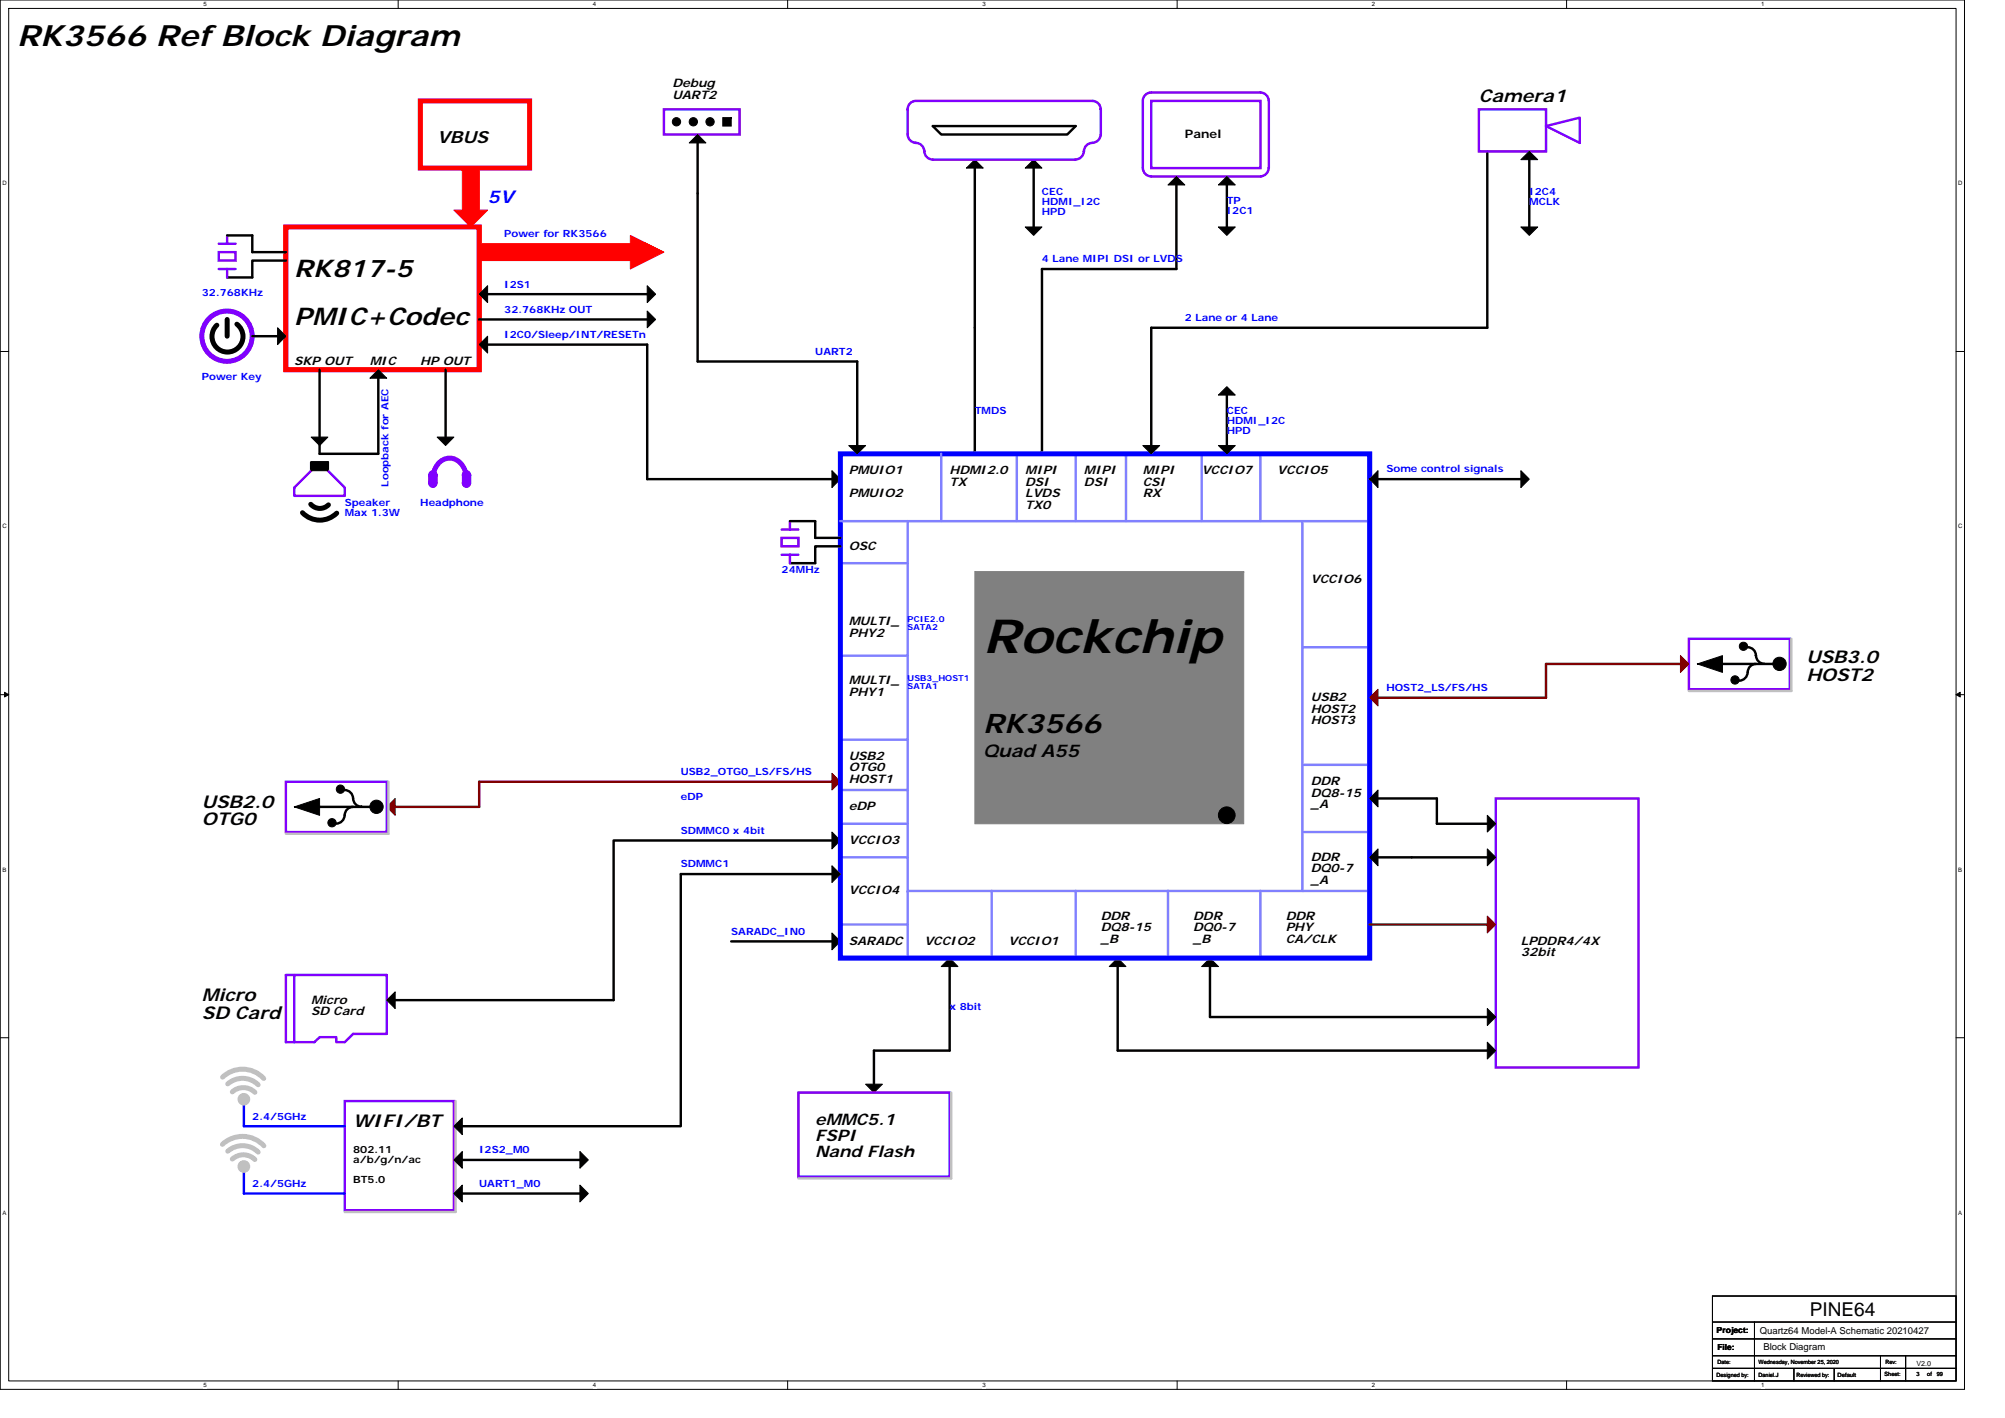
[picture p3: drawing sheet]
<svg xmlns="http://www.w3.org/2000/svg" width="297mm" height="210mm" viewBox="0 0 297 210" stroke-linecap="round" stroke-linejoin="round" font-family="sans-serif">
<path d="M0 0h291v205.7h-291zM1.3 1.2h288.5v203.3h-288.5z" fill="none" stroke="#000" stroke-width=".15"/>
<g fill="#fff">
<path d="M30.1 .1h.5v1h-.5z"/>
<path d="M30.1 204.6h.5v1h-.5z"/>
</g>
<path d="M59 0v1.2M59 204.5v1.2" fill="none" stroke="#000" stroke-width=".15"/>
<g fill="#fff">
<path d="M87.8 .1h.5v1h-.5z"/>
<path d="M87.8 204.6h.5v1h-.5z"/>
</g>
<path d="M116.7 0v1.2M116.7 204.5v1.2" fill="none" stroke="#000" stroke-width=".15"/>
<g fill="#fff">
<path d="M145.5 .1h.5v1h-.5z"/>
<path d="M145.5 204.6h.5v1h-.5z"/>
</g>
<path d="M174.4 0v1.2M174.4 204.5v1.2" fill="none" stroke="#000" stroke-width=".15"/>
<g fill="#fff">
<path d="M203.2 .1h.5v1h-.5z"/>
<path d="M203.2 204.6h.5v1h-.5z"/>
</g>
<path d="M232.1 0v1.2M232.1 204.5v1.2" fill="none" stroke="#000" stroke-width=".15"/>
<g fill="#fff">
<path d="M260.9 .1h.5v1h-.5z"/>
<path d="M260.9 204.6h.5v1h-.5z"/>
<path d="M.4 26.6h.6v1h-.6z"/>
<path d="M290.1 26.6h.6v1h-.6z"/>
<path d="M.4 77.4h.6v1h-.6z"/>
<path d="M290.1 77.4h.6v1h-.6z"/>
</g>
<path d="M0 52h1.3M289.8 52h1.2" fill="none" stroke="#000" stroke-width=".15"/>
<g fill="#fff">
<path d="M.4 128.3h.5v1h-.5z"/>
<path d="M290.1 128.3h.6v1h-.6z"/>
</g>
<path d="M0 102.9h1.3M289.8 102.9h1.2" fill="none" stroke="#000" stroke-width=".15"/>
<g fill="#000" stroke="#000" stroke-width=".15">
<path d="M.7 102.5l.6 .4-.6 .3z" fill-rule="evenodd"/>
<path d="M289.8 102.9l.6-.4v.7z" fill-rule="evenodd"/>
</g>
<g fill="#fff">
<path d="M.4 179.1h.5v1h-.5z"/>
<path d="M290.1 179.1h.6v1h-.6z"/>
</g>
<path d="M0 153.7h1.3M289.8 153.7h1.2M253.7 191.9h36.1v12.6h-36.1zM253.7 195.8h36.1M253.7 198.3h36.1M259.9 195.8v8.7M253.7 200.8h36.1M253.7 202.6h36.1M265.8 202.6v1.9M271.7 202.6v1.9M278.6 200.8v3.7M282.3 200.8v3.7" fill="none" stroke="#000" stroke-width=".15"/>
<g fill="none" stroke="#8000ff" stroke-width=".36">
<path d="M98.4 16.2h11.2v3.7h-11.2zM134.5 19.9a1.24 1.24 0 0 0 1.2 1.2v.1a1.23 1.23 0 0 1 1.2 1.2 1.27 1.27 0 0 0 1.3 1.2h21.2M135.7 14.9a1.21 1.21 0 0 0-1.2 1.3v3.7M135.7 14.9h26.1M161.8 14.9a1.23 1.23 0 0 1 1.3 1.3v3.7M163.1 19.9a1.46 1.46 0 0 1-1.7 1.3 1.23 1.23 0 0 0-.8 1.2M170.5 13.7a1.23 1.23 0 0 0-1.2 1.2v10a1.25 1.25 0 0 0 1.2 1.2M170.6 14.9h16.1v10h-16.1zM170.6 13.7h16.1M186.7 13.7a1.25 1.25 0 0 1 1.3 1.2v10a1.31 1.31 0 0 1-1.3 1.2M219.1 16.2h9.9v6.2h-9.9zM229 18.7l5-1.3v3.8z"/>
<path d="M32.4 37.3h2.5v1.3h-2.5zM32.4 36.1h2.5M32.4 39.8h2.5M33.7 34.9v1.2M33.7 39.8v1.3M160.6 22.4a1.26 1.26 0 0 1-1.3 1.2M170.6 26.1h16.1M46.1 69.7l-2.5 2.5v1.2h7.5v-1.2l-2.5-2.5M115.8 78.4h2.5M115.8 79.7h2.5v1.2h-2.5zM117 77.2v1.2M115.8 82.1h2.5"/>
<path d="M117 82.1v1.3M250.2 94.6h15v7.5h-15zM42.4 115.8h14.9v7.4h-14.9zM221.6 118.2h21.1v39.9h-21.1zM42.4 144.4h14.9v8.7h-5l-1.2 1.2h-1.3v-.7h-2.5l-.7 .7h-4.2zM43.6 144.4v9.9M51.1 163h16.1v16.2h-16.1zM118.3 161.8h22.4v12.4h-22.4z"/>
</g>
<g fill="none" stroke="#000" stroke-width=".36">
<path d="M138.2 18.7h21.2l-1.3 1.2h-18.7zM33.7 34.9h3.7v2.4h5M42.4 38.6h-5v2.5h-3.7M103.4 21.2v32.3h23.6v12.5M144.4 24.9v42.3M153.1 24.9v8.7M174.3 27.4v12.4h-19.9v27.4M181.8 27.4v6.2M220.3 22.4v26.1h-49.7v17.5M226.6 23.6v10M37.4 49.8h3.7M47.3 54.8v12.4h8.7v-11.2"/>
<path d="M66 54.8v9.9M71 47.3h24.9M72.2 43.6h23.7M72.2 51h23.7v20h27.4M181.8 58.5v7.5M46.1 69.7v-1.2h2.5v1.2M117 77.2h3.8v2.5h3.7M202.9 71h22.4M124.5 80.9h-3.7v2.5h-3.8M252.7 98.3h10M258.9 99.5a1.26 1.26 0 0 1-1.2 1.3M258.9 95.8a1.23 1.23 0 0 1 1.2 1.3h.1a1.23 1.23 0 0 0 1.2 1.2"/>
<path d="M260.1 98.3a1.21 1.21 0 0 0-1.2 1.2M44.8 119.5h10M51.1 117a1.25 1.25 0 0 1 1.2 1.2M52.3 119.5a1.23 1.23 0 0 0-1.2 1.2M52.3 118.2a1.23 1.23 0 0 0 1.3 1.3h-.1M204.1 118.2h8.8v3.8h7.4M51.1 120.7a1.26 1.26 0 0 1-1.3 1.3M108.3 139.4h15M123.3 124.5h-32.4v23.6h-32.4M123.3 129.4h-22.4v37.4h-32.4M204.1 127h16.2M140.7 143.1v12.5h-11.2v4.9"/>
<path d="M165.6 143.1v12.5h54.7M179.3 143.1v7.5h41M68.5 176.7h17.4M68.5 171.8h17.4"/>
</g>
<g fill="#000" stroke="#000" stroke-width=".15">
<path d="M103.4 19.9l1.2 1.3h-2.5z" fill-rule="evenodd"/>
<path d="M107.1 17.4v1.3h1.2v-1.3z" fill-rule="evenodd"/>
<path d="M144.4 23.6l1.3 1.3h-2.5z" fill-rule="evenodd"/>
<path d="M153.1 23.6l1.3 1.3h-2.5z" fill-rule="evenodd"/>
<path d="M151.9 33.6h2.5l-1.3 1.3z" fill-rule="evenodd"/>
<path d="M174.3 26.1l1.2 1.3h-2.5z" fill-rule="evenodd"/>
<path d="M181.8 26.1l1.2 1.3h-2.5z" fill-rule="evenodd"/>
<path d="M180.5 33.6h2.5l-1.2 1.3z" fill-rule="evenodd"/>
<path d="M225.3 23.6l1.3-1.2 1.2 1.2z" fill-rule="evenodd"/>
<path d="M225.3 33.6h2.5l-1.2 1.3z" fill-rule="evenodd"/>
<path d="M41.1 48.5l1.3 1.3-1.3 1.2z" fill-rule="evenodd"/>
<path d="M56 54.8l1.3 1.2h-2.5z" fill-rule="evenodd"/>
<path d="M71 51l1.2-1.2v2.5z" fill-rule="evenodd"/>
<path d="M71 43.6l1.2-1.3v2.5z" fill-rule="evenodd"/>
<path d="M95.9 42.3l1.2 1.3-1.2 1.2z" fill-rule="evenodd"/>
<path d="M95.9 46.1l1.2 1.2-1.2 1.2z" fill-rule="evenodd"/>
<path d="M181.8 57.3l1.2 1.2h-2.5z" fill-rule="evenodd"/>
<path d="M46.1 64.7h2.5l-1.3 1.3z" fill-rule="evenodd"/>
<path d="M46.1 68.5v1.2h2.5v-1.2z" fill-rule="evenodd"/>
<path d="M64.8 64.7h2.4l-1.2 1.3z" fill-rule="evenodd"/>
<path d="M123.3 69.7l1.2 1.3-1.2 1.2z" fill-rule="evenodd"/>
<path d="M125.7 66h2.5l-1.2 1.2z" fill-rule="evenodd"/>
<path d="M169.3 66h2.5l-1.2 1.2z" fill-rule="evenodd"/>
<path d="M180.5 66h2.5l-1.2 1.2z" fill-rule="evenodd"/>
<path d="M204.1 69.7v2.5l-1.2-1.2z" fill-rule="evenodd"/>
<path d="M225.3 69.7l1.3 1.3-1.3 1.2z" fill-rule="evenodd"/>
<path d="M251.5 98.3l3.7-1.2v2.5l-3.7-1.3h1.2z" fill-rule="evenodd"/>
<path d="M43.6 119.5l3.7-1.3v2.5l-3.7-1.2h1.2z" fill-rule="evenodd"/>
<path d="M204.1 117v2.5l-1.2-1.3z" fill-rule="evenodd"/>
<path d="M123.3 123.2l1.2 1.3-1.2 1.2z" fill-rule="evenodd"/>
<path d="M123.3 128.2l1.2 1.2-1.2 1.3z" fill-rule="evenodd"/>
<path d="M123.3 138.2l1.2 1.2-1.2 1.3z" fill-rule="evenodd"/>
<path d="M204.1 125.7v2.5l-1.2-1.2z" fill-rule="evenodd"/>
<path d="M220.3 120.7l1.3 1.3-1.3 1.2z" fill-rule="evenodd"/>
<path d="M220.3 125.7l1.3 1.3-1.3 1.2z" fill-rule="evenodd"/>
<path d="M57.3 148.1l1.2-1.2v2.5z" fill-rule="evenodd"/>
<path d="M140.7 141.9l1.2 1.2h-2.5z" fill-rule="evenodd"/>
<path d="M165.6 141.9l1.2 1.2h-2.5z" fill-rule="evenodd"/>
<path d="M179.3 141.9l1.2 1.2h-2.5z" fill-rule="evenodd"/>
<path d="M220.3 154.3l1.3 1.3-1.3 1.2z" fill-rule="evenodd"/>
<path d="M220.3 149.4l1.3 1.2-1.3 1.2z" fill-rule="evenodd"/>
<path d="M67.2 166.8l1.3-1.3v2.5z" fill-rule="evenodd"/>
<path d="M67.2 176.7l1.3-1.2v2.5z" fill-rule="evenodd"/>
<path d="M67.2 171.8l1.3-1.3v2.5z" fill-rule="evenodd"/>
<path d="M85.9 175.5l1.3 1.2-1.3 1.3z" fill-rule="evenodd"/>
<path d="M85.9 170.5l1.3 1.3-1.3 1.2z" fill-rule="evenodd"/>
<path d="M128.2 160.5h2.5l-1.2 1.3z" fill-rule="evenodd"/>
<circle cx="100.2" cy="18" r=".62"/>
<circle cx="102.7" cy="18" r=".62"/>
<circle cx="105.2" cy="18" r=".62"/>
<circle cx="258.3" cy="95.7" r=".61"/>
<circle cx="263.6" cy="98.3" r=".99"/>
<circle cx="50.4" cy="116.9" r=".62"/>
<circle cx="55.8" cy="119.5" r=".99"/>
<circle cx="257" cy="100.7" r=".62"/>
<circle cx="49.2" cy="121.8" r=".62"/>
<circle cx="181.7" cy="120.7" r="1.24"/>
</g>
<path d="M62.3 14.9h16.2v10h-16.2zM42.4 33.6h28.6v21.2h-28.6z" fill="none" stroke="#f00" stroke-width=".74"/>
<g fill="#f00" stroke="#f00" stroke-width=".15">
<path d="M71 36.1v2.5h22.4v-2.5z" fill-rule="evenodd"/>
<path d="M93.4 34.9l5 2.4-5 2.5z" fill-rule="evenodd"/>
<path d="M67.2 31.1h5l-2.5 2.5z" fill-rule="evenodd"/>
<path d="M68.5 24.9v6.2h2.5v-6.2z" fill-rule="evenodd"/>
</g>
<g fill="#800000" stroke="#800000" stroke-width=".15">
<path d="M57.3 119.5l1.2-1.3v2.5z" fill-rule="evenodd"/>
<path d="M123.3 114.5l1.2 1.3-1.2 1.2z" fill-rule="evenodd"/>
<path d="M249 97.1l1.2 1.2-1.2 1.3z" fill-rule="evenodd"/>
<path d="M220.3 135.7l1.3 1.2-1.3 1.3z" fill-rule="evenodd"/>
<path d="M204.1 102.1v2.4l-1.2-1.2z" fill-rule="evenodd"/>
</g>
<g fill="none" stroke="#8000ff" stroke-width=".74">
<path d="M64.1 70.9a2.87 2.87 0 0 1 2.5-3.1 2.79 2.79 0 0 1 2.5 3.1"/>
<circle cx="33.6" cy="49.8" r="3.7"/>
</g>
<path d="M33.7 47.3v2.5M35.1 48a2.3 2.3 0 0 1 .3 3.3 2.3 2.3 0 0 1-3.3 .2 2.3 2.3 0 0 1 0-3.3M44.8 75.9a3.6 3.6 0 0 0 5.1 .1M46 74.7a1.8 1.8 0 0 0 2.7 .1" fill="none" stroke="#000" stroke-width=".74"/>
<path d="M249 98.3h-20v5h-24.9M123.3 115.8h-52.3v3.7h-12.5M202.9 136.9h17.4" fill="none" stroke="#800000" stroke-width=".36"/>
<path d="M265.4 94.6v7.7h-15.2M57.5 115.8v7.7h-15.1M67.5 163v16.5h-16.4M140.9 161.8v12.7h-22.6" fill="none" stroke="#c0c0c0" stroke-width=".36"/>
<g fill="#8000ff" stroke="#8000ff" stroke-width=".15">
<path d="M63.5 70.3v1.3h1.3v-1.3z" fill-rule="evenodd"/>
<path d="M68.5 70.3v1.3h1.2v-1.3z" fill-rule="evenodd"/>
<circle cx="64.1" cy="71.6" r=".62"/>
<circle cx="69.1" cy="71.6" r=".62"/>
<circle cx="64.1" cy="70.3" r=".62"/>
<circle cx="69.1" cy="70.3" r=".62"/>
</g>
<g fill="none" stroke="#8080ff" stroke-width=".36">
<path d="M124.5 77.2h10M134.5 77.2h58.5v54.7h-58.5zM139.4 67.2v10M150.6 67.2v10M159.4 67.2v10M166.8 67.2v10M178 67.2v10M186.7 67.2v10M193 77.2h9.9M124.5 83.4h10M124.5 97.1h10M193 95.8h9.9"/>
<path d="M124.5 109.5h10M124.5 117h10M193 113.3h9.9M124.5 122h10M124.5 127h10M124.5 136.9h10M134.5 131.9v10M146.9 131.9v10M159.4 131.9v10M173 131.9v10M186.7 131.9v10M193 123.2h9.9"/>
<path d="M193 131.9h9.9"/>
</g>
<path d="M124.5 67.2h78.4v74.7h-78.4z" fill="none" stroke="#00f" stroke-width=".74"/>
<path d="M144.4 84.6v37.4h39.9v-37.4z" fill-rule="evenodd" fill="#808080" stroke="#808080" stroke-width=".15"/>
<path d="M36.1 163v3.8h15M36.1 173v3.7h15" fill="none" stroke="#00f" stroke-width=".36"/>
<path d="M33 159.5a4.3 4.3 0 0 1 6.1 .2M33 169.5a4.3 4.3 0 0 1 6.1 .2M33.7 160.5a3.3 3.3 0 0 1 4.5 .1M33.7 170.5a3.3 3.3 0 0 1 4.5 .1M34.4 161.7a2.43 2.43 0 0 1 3.4 .1M34.4 171.6a2.43 2.43 0 0 1 3.4 .1" fill="none" stroke="#c0c0c0" stroke-width=".74"/>
<g fill="#c0c0c0" stroke="#c0c0c0" stroke-width=".15">
<circle cx="36.1" cy="162.8" r=".86"/>
<circle cx="36.1" cy="172.7" r=".87"/>
</g>
<text font-size="7" x="145.7" y="96.6">Rockchip</text>
<text font-size="4.3" x="2.5" y="6.8">RK3566 Ref Block Diagram</text>
<text font-size="4" x="145.7" y="108.5">RK3566</text>
<g font-size="3.6">
<text x="43.6" y="41">RK817-5</text>
<text x="43.6" y="48.2">PMIC+Codec</text>
</g>
<text font-size="2.8" x="268.1" y="194.8">PINE64</text>
<g font-size="2.6">
<text x="219.1" y="15">Camera1</text>
<text x="267.6" y="98.2">USB3.0</text>
<text x="267.6" y="100.8">HOST2</text>
<text x="145.7" y="112.1">Quad A55</text>
<text x="29.9" y="119.6">USB2.0</text>
<text x="29.9" y="122.2">OTG0</text>
<text x="29.9" y="148.2">Micro</text>
<text x="29.9" y="150.8">SD Card</text>
<text x="52.3" y="166.9">WIFI/BT</text>
</g>
<text font-size="2.6" fill="#00f" x="72.2" y="30">5V</text>
<text font-size="2.5" x="64.8" y="21.1">VBUS</text>
<g font-size="2.3">
<text x="120.8" y="166.6">eMMC5.1</text>
<text x="120.8" y="169">FSPI</text>
<text x="120.8" y="171.3">Nand Flash</text>
</g>
<g font-size="1.7">
<text x="99.6" y="12.9">Debug</text>
<text x="99.6" y="14.7">UART2</text>
<text x="175.5" y="20.4">Panel</text>
<text x="43.6" y="54">SKP OUT</text>
<text x="54.8" y="54">MIC</text>
<text x="62.3" y="54">HP OUT</text>
<text x="125.7" y="70.2">PMUIO1</text>
<text x="140.7" y="70.2">HDMI2.0</text>
<text x="140.7" y="71.9">TX</text>
<text x="151.9" y="70.2">MIPI</text>
<text x="151.9" y="71.9">DSI</text>
<text x="160.6" y="70.2">MIPI</text>
<text x="160.6" y="71.9">DSI</text>
<text x="169.3" y="70.2">MIPI</text>
<text x="169.3" y="71.9">CSI</text>
<text x="178" y="70.2">VCCIO7</text>
<text x="189.2" y="70.2">VCCIO5</text>
<text x="125.7" y="73.7">PMUIO2</text>
<text x="151.9" y="73.7">LVDS</text>
<text x="151.9" y="75.4">TX0</text>
<text x="169.3" y="73.7">RX</text>
<text x="125.7" y="81.4">OSC</text>
<text x="194.2" y="86.4">VCCIO6</text>
<text x="125.7" y="92.6">MULTI_</text>
<text x="125.7" y="94.3">PHY2</text>
<text x="125.7" y="101.3">MULTI_</text>
<text x="125.7" y="103">PHY1</text>
<text x="194.2" y="103.8">USB2</text>
<text x="194.2" y="105.5">HOST2</text>
<text x="194.2" y="107.3">HOST3</text>
<text x="125.7" y="112.5">USB2</text>
<text x="125.7" y="114.2">OTG0</text>
<text x="125.7" y="116">HOST1</text>
<text x="125.7" y="120">eDP</text>
<text x="194.2" y="116.2">DDR</text>
<text x="194.2" y="118">DQ8-15</text>
<text x="194.2" y="119.7">_A</text>
<text x="125.7" y="124.9">VCCIO3</text>
<text x="194.2" y="127.4">DDR</text>
<text x="194.2" y="129.2">DQ0-7</text>
<text x="194.2" y="130.9">_A</text>
<text x="125.7" y="132.4">VCCIO4</text>
<text x="163.1" y="136.2">DDR</text>
<text x="163.1" y="137.9">DQ8-15</text>
<text x="176.8" y="136.2">DDR</text>
<text x="176.8" y="137.9">DQ0-7</text>
<text x="190.5" y="136.2">DDR</text>
<text x="190.5" y="137.9">PHY</text>
<text x="125.7" y="139.9">SARADC</text>
<text x="136.9" y="139.9">VCCIO2</text>
<text x="149.4" y="139.9">VCCIO1</text>
<text x="163.1" y="139.6">_B</text>
<text x="176.8" y="139.6">_B</text>
<text x="190.5" y="139.6">CA/CLK</text>
<text x="225.3" y="139.9">LPDDR4/4X</text>
<text x="225.3" y="141.6">32bit</text>
<text x="46.1" y="148.6">Micro</text>
<text x="46.1" y="150.3">SD Card</text>
</g>
<g font-size="1.5" fill="#00f">
<text x="154.4" y="28.9">CEC</text>
<text x="226.6" y="28.9">I2C4</text>
<text x="74.7" y="35.1">Power for RK3566</text>
<text x="154.4" y="30.4">HDMI_I2C</text>
<text x="154.4" y="31.9">HPD</text>
<text x="181.8" y="30.1">TP</text>
<text x="181.8" y="31.6">I2C1</text>
<text x="226.6" y="30.4">MCLK</text>
<text x="154.4" y="38.8">4 Lane MIPI DSI or LVDS</text>
<text x="29.9" y="43.8">32.768KHz</text>
<text x="74.7" y="46.3">32.768KHz OUT</text>
<text x="74.7" y="42.6">I2S1</text>
<text x="175.5" y="47.6">2 Lane or 4 Lane</text>
<text x="74.7" y="50">I2C0/Sleep/INT/RESETn</text>
<text x="120.8" y="52.5">UART2</text>
<text x="29.9" y="56.3">Power Key</text>
<text x="144.4" y="61.3">TMDS</text>
<text x="181.8" y="61.3">CEC</text>
<text x="181.8" y="62.7">HDMI_I2C</text>
<text x="181.8" y="64.2">HPD</text>
<text x="205.4" y="70">Some control signals</text>
<text x="51.1" y="74.9">Speaker</text>
<text x="51.1" y="76.4">Max 1.3W</text>
<text x="57.6" y="72.1" transform="rotate(-90 57.6 72.1)">Loopback for AEC</text>
<text x="62.3" y="74.9">Headphone</text>
<text x="115.8" y="84.9">24MHz</text>
<text x="205.4" y="102.3">HOST2_LS/FS/HS</text>
<text x="100.9" y="114.8">USB2_OTG0_LS/FS/HS</text>
<text x="100.9" y="118.5">eDP</text>
<text x="100.9" y="123.5">SDMMC0 x 4bit</text>
<text x="100.9" y="128.5">SDMMC1</text>
<text x="108.3" y="138.4">SARADC_IN0</text>
<text x="140.7" y="149.6">x 8bit</text>
<text x="37.4" y="165.8">2.4/5GHz</text>
<text x="71" y="170.8">I2S2_M0</text>
<text x="37.4" y="175.7">2.4/5GHz</text>
<text x="71" y="175.7">UART1_M0</text>
</g>
<g font-size="1.5">
<text x="52.3" y="170.8">802.11</text>
<text x="52.3" y="172.3">a/b/g/n/ac</text>
<text x="52.3" y="175.2">BT5.0</text>
</g>
<g font-size="1.4">
<text x="260.7" y="197.6">Quartz64 Model-A Schematic 20210427</text>
<text x="261.2" y="199.9">Block Diagram</text>
</g>
<g font-size="1.2" fill="#00f">
<text x="134.5" y="92.1">PCIE2.0</text>
<text x="134.5" y="93.3">SATA2</text>
<text x="134.5" y="100.8">USB3_HOST1</text>
<text x="134.5" y="102">SATA1</text>
</g>
<g font-size="1.2">
<text x="254.3" y="197.4">Project:</text>
<text x="254.4" y="199.9">File:</text>
</g>
<text font-size="1.1" x="283.9" y="202.3">V2.0</text>
<g font-size=".9">
<text x="30.1" y="1">5</text>
<text x="87.8" y="1">4</text>
<text x="145.5" y="1">3</text>
<text x="203.2" y="1">2</text>
<text x="260.9" y="1">1</text>
<text x=".4" y="27.5">D</text>
<text x="290.1" y="27.5">D</text>
<text x=".4" y="78.3">C</text>
<text x="290.1" y="78.3">C</text>
<text x=".4" y="129.1">B</text>
<text x="290.1" y="129.1">B</text>
<text x=".4" y="179.9">A</text>
<text x="290.1" y="179.9">A</text>
<text x="254.3" y="203.9">Designed by:</text>
<text x="254.4" y="202.1">Date:</text>
<text x="260.5" y="202.1">Wednesday, November 25, 2020</text>
<text x="260.5" y="203.9">Daniel.J</text>
<text x="266.1" y="203.9">Reviewed by:</text>
<text x="272.2" y="203.9">Default</text>
<text x="279.2" y="203.8">Sheet:</text>
<text x="279.3" y="202.1">Rev:</text>
<text x="283.9" y="203.8">3</text>
<text x="285.5" y="203.8">of</text>
<text x="286.9" y="203.8">99</text>
<text x="30.1" y="205.4">5</text>
<text x="87.8" y="205.4">4</text>
<text x="145.5" y="205.4">3</text>
<text x="203.2" y="205.4">2</text>
<text x="260.9" y="205.4">1</text>
</g>
</svg>
